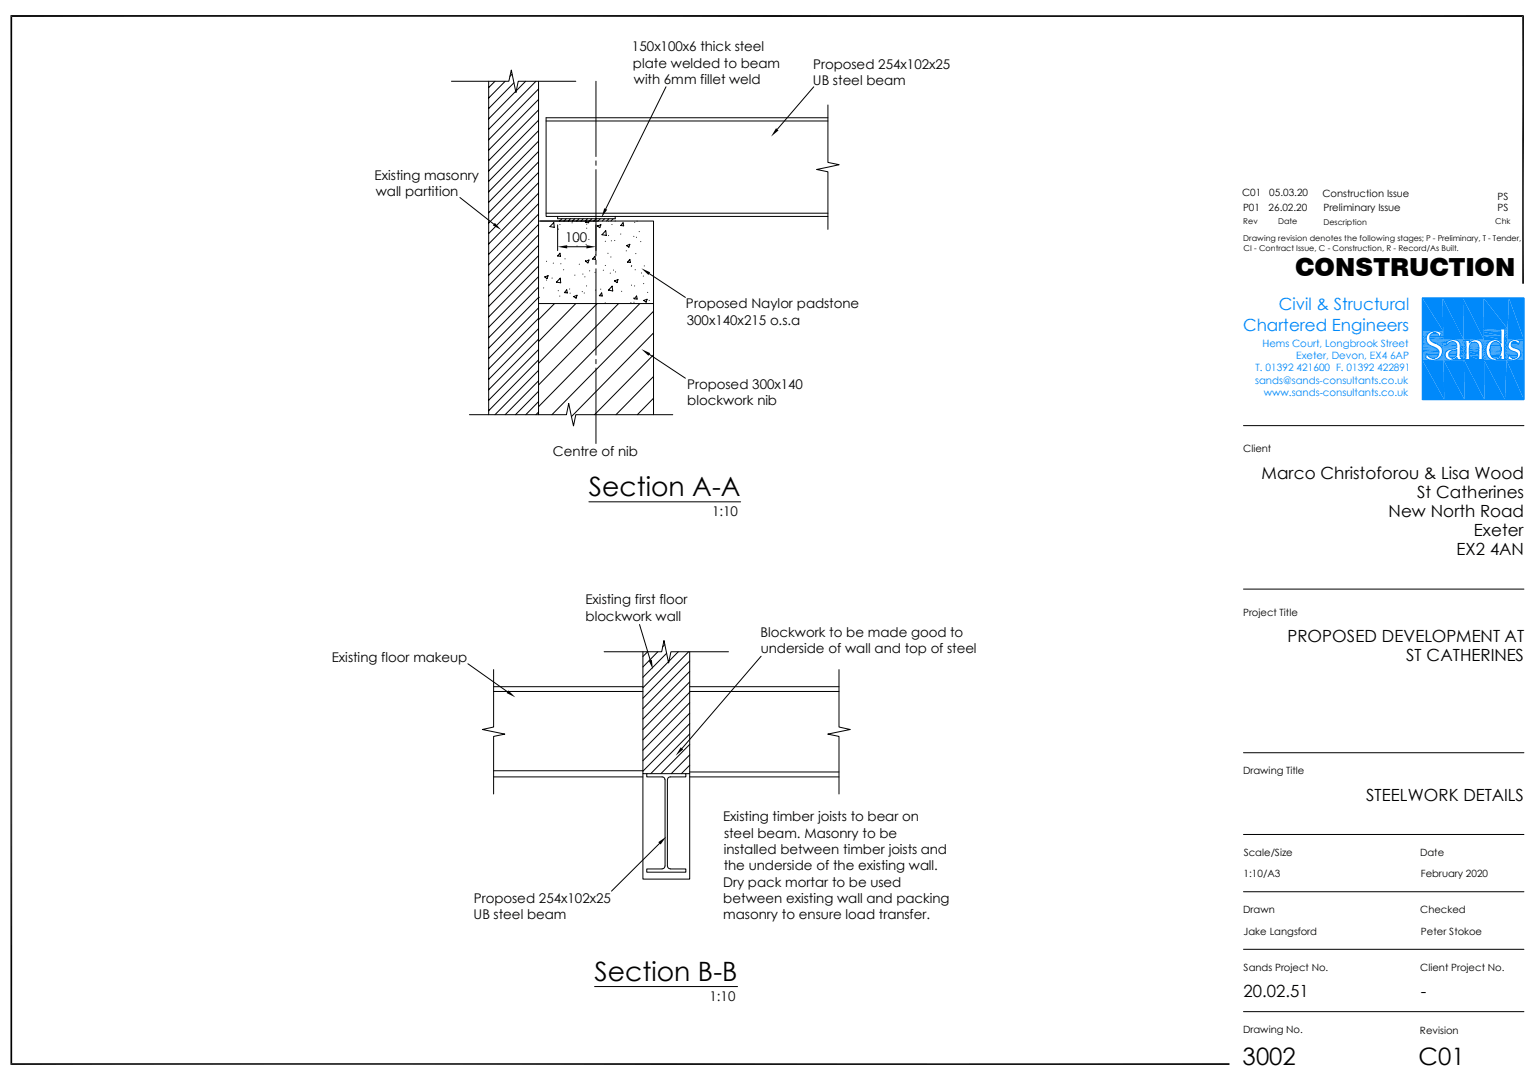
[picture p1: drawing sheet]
<svg xmlns="http://www.w3.org/2000/svg" width="420mm" height="297mm" viewBox="0 0 420 297" stroke-linecap="round" stroke-linejoin="round" font-family="sans-serif">
<g fill="none" stroke="#000" stroke-width=".28">
<path d="M124.2 22.4h15.8l.6-3.1 1.3 6.1 .6-3h15.9M134.4 22.4v91.6M136.1 22.4l-1.7 1.7M138.9 22.4l-4.5 4.6M140.8 20.4l-.5 .6M141.4 22.8l-7 7M141.8 25.1l-7.4 7.6M144.6 22.4l-2.6 2.6M147.4 22.4l-13 13.2M148.1 24.5l-13.7 13.9M148.1 27.3l-13.7 14M148.1 30.2l-13.7 14"/>
<path d="M148.1 33.1l-13.7 13.9M148.1 35.9l-13.7 14M148.1 38.8l-13.7 13.9M148.1 22.4v91.6M150.2 33.3h77.5M163.9 22.4v20.7M183.2 23.9l-16.6 33.6M223.8 23.9l-10 11.7M227.7 32.4h-77.5v27.1h77.5M227.7 28.9v15.8l3.1 .6-6.2 1.3 3.1 .6v15.9M126.5 54.3l9.3 7.3M148.1 41.7l-13.7 13.9"/>
<path d="M148.1 44.5l-13.7 14M148.1 47.4l-13.7 13.9M148.1 50.2l-13.7 14M148.1 53.1l-13.7 14M148.1 56l-13.7 13.9M148.1 58.9l-13.7 13.9M150.2 58.6h77.5M153.4 59.5v.7h15.8v-.7M163.9 44.2v1.3M163.9 46.7v23.7M148.1 61.7l-13.7 14M148.1 64.6l-13.7 13.9"/>
<path d="M148.1 67.5l-13.7 13.9M148.1 70.3l-13.7 14M148.1 73.2l-13.7 14M148.1 76.1l-13.7 13.9M148.1 79l-13.7 13.9M148.1 60.8h31.6v22.7h-31.6M149.5 79.2h.1M149.8 76.2l.9-.4-.2 .8zM150.3 77h.1M150.3 71.8v.1M151.8 76.5h.1M152.2 72.3v.1"/>
<path d="M152.3 61.2l.1 1.3-1.1-.2zM153.4 61.8v7.1M153.5 79.9v.1M153.6 63h.1M154 69.6l.2 .9-.8-.1zM154 61.7v.1M154.1 76.5l.1 1.3-1.2-.2zM154.1 77h.1M154.3 72.5v.1M154.6 60.2l-.7 .6M155 74.2h.1M155.4 71.2h.1"/>
<path d="M155.7 60.2l-.6 .6M155.9 79.7l.1 .9-.8-.1zM156 67.9h5.3M156.7 79.5h.1M156.9 60.2l-.6 .6M157.4 61.3h.1M158.1 60.2l-.7 .6M158.1 75.6v.1M158.7 67.6v.1M158.9 65.9h.1M159.3 60.2l-.7 .6M159.3 72.6v.1"/>
<path d="M160.3 75.4h.1M160.4 60.2l-.6 .6M160.9 76.1v.1M161 71.9l1-.4-.3 .8zM161 71.7h.1M161.2 67.2h.1M161.3 78.6v.1M161.4 61.6v.1M161.4 62.7v.1M161.5 60.8l-.4 .4 .8 .1-.1-.5M161.6 60.2l-.6 .6M162 65.8v.1"/>
<path d="M162.2 74.5h.1M162.8 60.2l-.7 .6M163.6 70.5l.2 .8-.8-.1zM163.7 74.9h.1M163.8 70.1h.1M163.8 79.8h.1M163.9 71.5v1.2M163.9 73.9v23.8M164 60.2l-.7 .6M164.3 62.1l1-.3-.3 .8zM165.1 60.2l-.6 .6h-15.9M165.2 79.5h.1"/>
<path d="M165.9 74.3h.1M166.3 60.2l-.6 .6M166.5 66.3v.1M166.5 73h.1M166.6 63.5l.2 1.2-1.2-.1zM167.2 69.6v.1M167.4 64.8h.1M167.4 60.8h.1M167.5 60.2l-.7 .6M167.7 79.6h.1M167.9 75.1h.1M168 70.7h.1"/>
<path d="M168.1 66.2v.1M168.3 61.7v.1M168.4 78.7l.1 1.3-1.2-.2zM168.7 60.2l-.7 .6M168.7 74.3h.1M169 77.3l1-.4-.3 .8zM169.1 66.1v.1M169.2 77.3h.1M169.2 60.7v.1M169.3 74.8h.1M170.7 64.3v.1M171.4 61.3l.1 .8-.8-.1z"/>
<path d="M172.3 69h.1M172.3 67.5l.7 .5 .2-.8-.9 .4M173.2 71.3l.2 .9-.8-.1zM173.7 73.3h.1M173.7 78.4h.1M173.7 73h.1M174.3 65h.1M174.5 78.6v.1M174.6 61.1v.1M174.7 74.2h.1M174.9 69.7v.1M175 65.2v.1"/>
<path d="M175.2 60.8h.1M175.8 63.7h.1M176.2 66.4v.1M176.4 75.1h.1M177 75.9h.1M177 78h.1M177.2 73.1v.1M178.6 75.3l9.9 6.5M148.1 81.8l-13.7 14M148.1 84.7l-13.7 13.9M148.1 87.5l-13.7 14M148.1 90.4l-13.7 14"/>
<path d="M148.1 93.3l-13.7 13.9M148.1 96.1l-13.7 14M148.1 99l-13.7 13.9M148.3 81.7v.1M152.5 83.5l-4.4 4.4M154 81.4h.1M156.8 80.6h.1M157.8 81.6l.9-.4-.2 .8zM158.4 83.5l-10.3 10.4M160.1 80.2h.1M160.7 80.6h.1M163.9 98.8v1.2"/>
<path d="M164.3 83.5l-16.2 16.4M165.6 81.4l-.8-.1 .7-.7 .2 .8M166.5 83.3h.1M170.1 83.5l-22 22.4M171 80.1h.1M173.5 83.2v.1M174.3 82h.1M174.4 83.1h.1M175.2 82.3l-.8-.1 .7-.8 .2 .9M176 83.5l-27.9 28.3M177 82.6l1-.3-.3 .8zM178.1 80.4h.1"/>
<path d="M178.6 82.6h.1M178.6 97.5l9.9 6.5M179.7 85.6l-27.9 28.4M179.7 91.6l-22.5 23M179.7 97.6l-16.2 16.4M179.7 83.5v30.5M129.1 114h26.7l.6-3 1.3 6.1 .7-3.1h26.6M148.1 101.9l-12 12.1M148.1 104.7l-9.2 9.3M148.1 107.6l-6.3 6.4M148.1 110.4l-3.5 3.6M148.1 113.3l-.7 .7"/>
<path d="M163.9 101.2v20.8M179.7 103.5l-10.3 10.5M179.7 109.5l-4.4 4.5M342 117.1h77.1M162 138h41.7M166.2 179.2h15.8l.6-3.1 1.3 6.2 .6-3.1h15.9M175.9 171.7l3 9.9M176.8 179.2v33.6h1.1M178.1 179.2l-1.3 1.4M180.9 179.2l-4.1 4.2M182.8 177.3l-.6 .6M183.3 179.7l-6.5 6.6"/>
<path d="M186.6 179.2l-2.6 2.7M189.4 179.2l-12.6 12.8M189.7 179.2v33.6h-1.1M342 162h77.1M128.7 182.5l10.9 7.7M135.8 188.8h41M135.8 190.2h41M135.8 184.1v15.8l-3.1 .7 6.2 1.3-3.1 .6v15.9M183.8 182l-7 7.1M189.7 181.8l-12.9 13.1M189.7 184.7l-12.9 13M189.7 187.5l-12.9 13.1"/>
<path d="M189.7 190.4l-12.9 13.1M189.7 193.3l-12.9 13M189.7 196.1l-12.9 13.1M189.7 199l-12.9 13.1M189.7 188.8h41.1M189.7 190.2h41.1M209.3 180.5l-21.7 25.3M230.8 184.1v15.8l3 .7-6.1 1.3 3.1 .6v15.9M135.8 213.7h41M135.8 212h41M176.8 212.8v29h12.9v-29M177.9 212.8h10.7v.9h-4.2a.73 .73 0 0 0-.8 .7v23.8a.73 .73 0 0 0 .8 .7l4.2 .1v.9h-10.7v-.9h4.2a.79 .79 0 0 0 .8-.8v-23.8a.79 .79 0 0 0-.8-.7h-4.2z"/>
<path d="M189.7 201.8l-10.7 11M189.7 204.7l-7.9 8.1M189.7 207.6l-5.1 5.2M189.7 210.4l-2.3 2.4M189.7 213.7h41.1M189.7 212.3h41.1M342 207h77.1M181.4 231.9l-13.2 13.2M342 229.5h77.1M342 245.2h77.1M163.5 271.3h39.4M342 278.2h77.1"/>
<path d="M342 261.1h77.1"/>
</g>
<g fill="#000">
<path d="M2.9 4.1h416.2l-415.8 .6zM3.3 4.7l415.8-.6-.4 .6zM418.7 4.7l.4 73.3h-.4zM419.1 4.1v73.9l-.4-73.3zM213.4 35.3l.7 .6-2 1.6zM166.2 57.3l.8 .4-1.6 2.1zM136.1 61.3l1.8 1.9-2.3-1.2zM153.4 67.9l2.6-.5v.9zM161.3 67.4l2.6 .5-2.6 .4zM176.4 73.8l2.4 1.1-.4 .7zM176.4 96l2.4 1.1-.4 .7zM139.8 189.9l1.9 1.9-2.4-1.2z"/>
<path d="M178.4 181.7l.9-.3 .3 2.7zM187.2 205.5l.7 .6-2.1 1.7zM181.1 231.6l2.2-1.5-1.6 2.1zM2.9 4.1l.4 288.3-.4 .5zM2.9 4.1l.4 .6v287.7zM2.9 292.9l335.3-.5v.5zM2.9 292.9l.4-.5h334.9z"/>
</g>
<path d="M391.2 82h27.9v27.9h-27.9z" fill="none" stroke="#0089fa" stroke-width=".28"/>
<g fill="#0089fa">
<path d="M391.2 82l5.7 9h-5.7z"/>
<path d="M391.2 82h5.6l.1 9z"/>
</g>
<path d="M397 91l-5.8 .1" fill="none" stroke="#0089fa" stroke-width=".28"/>
<path d="M395.2 91.1h1.8z" fill="#0089fa"/>
<path d="M391.2 91.1h2.9" fill="none" stroke="#0089fa" stroke-width=".28"/>
<path d="M395.6 91.1l1.4 .1z" fill="#0089fa"/>
<path d="M391.2 91.3h2.5" fill="none" stroke="#0089fa" stroke-width=".28"/>
<g fill="#0089fa">
<path d="M395.9 91.2l1.1 .2z"/>
<path d="M394.3 91.6h.6z"/>
<path d="M396.2 91.4l.8 .2z"/>
<path d="M396.2 91.4h.8v.2z"/>
<path d="M391.2 91.4l1.7 .2h-1.7z"/>
</g>
<path d="M391.2 91.5h2.1" fill="none" stroke="#0089fa" stroke-width=".28"/>
<g fill="#0089fa">
<path d="M394.1 91.6h1z"/>
<path d="M394.3 91.6h.8z"/>
<path d="M394 91.6h1.1z"/>
<path d="M393.8 91.7h1.5z"/>
<path d="M394 91.6l1.3 .1z"/>
<path d="M393.7 91.9h1.8z"/>
<path d="M393.8 91.7l1.7 .2z"/>
<path d="M391.2 91.6l1.4 .3h-1.4z"/>
<path d="M391.2 91.6h1.7l-.3 .3z"/>
<path d="M396.5 91.6l.5 .4h-.8z"/>
<path d="M396.5 91.6h.5v.4z"/>
</g>
<path d="M393.4 92.1h2.3M393.4 92h2.2" fill="none" stroke="#0089fa" stroke-width=".28"/>
<g fill="#0089fa">
<path d="M396.2 92l.8 .2h-.8z"/>
<path d="M396.2 92h.8v.2z"/>
<path d="M391.2 91.9l1.2 .4h-1.2z"/>
<path d="M391.2 91.9h1.4l-.2 .4z"/>
</g>
<path d="M393.3 92.3h2.5" fill="none" stroke="#0089fa" stroke-width=".28"/>
<g fill="#0089fa">
<path d="M396.2 92.2l.8 .4h-.9z"/>
<path d="M396.2 92.2h.8v.4z"/>
</g>
<path d="M393.3 92.5h2.6M393.3 92.6h3.7" fill="none" stroke="#0089fa" stroke-width=".28"/>
<g fill="#0089fa">
<path d="M391.2 92.3l1.1 .4h-1.1z"/>
<path d="M391.2 92.3h1.2l-.1 .4z"/>
</g>
<path d="M393.2 92.7h3.8" fill="none" stroke="#0089fa" stroke-width=".28"/>
<g fill="#0089fa">
<path d="M391.2 92.7l1.1 .5h-1.1z"/>
<path d="M391.2 92.7h1.1v.5z"/>
<path d="M393.2 92.8l3.8 .5h-3.7z"/>
<path d="M393.2 92.8h3.8v.5z"/>
<path d="M391.2 93.2l1.1 .3h-1.1z"/>
<path d="M391.2 93.2h1.1v.3z"/>
</g>
<path d="M393.3 93.5h3.7" fill="none" stroke="#0089fa" stroke-width=".34"/>
<g fill="#0089fa">
<path d="M391.2 93.5l1.1 .3h-1.1z"/>
<path d="M391.2 93.5h1.1v.3z"/>
</g>
<path d="M393.5 93.7h3.5" fill="none" stroke="#0089fa" stroke-width=".28"/>
<g fill="#0089fa">
<path d="M391.2 93.8l1.2 .2h-1.2z"/>
<path d="M391.2 93.8h1.1l.1 .2z"/>
</g>
<path d="M393.7 93.9h3.3" fill="none" stroke="#0089fa" stroke-width=".28"/>
<g fill="#0089fa">
<path d="M391.2 94l1.4 .2h-1.4z"/>
<path d="M391.2 94h1.2l.2 .2z"/>
</g>
<path d="M394 94.2h3" fill="none" stroke="#0089fa" stroke-width=".3"/>
<path d="M394.5 94.4h2.5" fill="none" stroke="#0089fa" stroke-width=".28"/>
<g fill="#0089fa">
<path d="M391.2 94.2l1.7 .4h-1.7z"/>
<path d="M391.2 94.2h1.4l.3 .4z"/>
<path d="M391.2 94.6l2 .3h-2z"/>
<path d="M391.2 94.6h1.7l.3 .3z"/>
<path d="M395.2 94.6l1.8 .3h-1.2z"/>
<path d="M395.2 94.6h1.8v.3z"/>
</g>
<path d="M391.2 95h2.4" fill="none" stroke="#0089fa" stroke-width=".28"/>
<g fill="#0089fa">
<path d="M395.8 94.9l1.2 .3h-.8z"/>
<path d="M395.8 94.9h1.2v.3z"/>
</g>
<path d="M391.2 95.2h2.8" fill="none" stroke="#0089fa" stroke-width=".28"/>
<g fill="#0089fa">
<path d="M396.2 95.2l.8 .3h-.5z"/>
<path d="M396.2 95.2h.8v.3z"/>
</g>
<path d="M391.2 95.5h3.7" fill="none" stroke="#0089fa" stroke-width=".38"/>
<g fill="#0089fa">
<path d="M396.5 95.5l.5 .2h-.4z"/>
<path d="M396.5 95.5h.5v.2z"/>
</g>
<path d="M391.2 95.8h4" fill="none" stroke="#0089fa" stroke-width=".28"/>
<g fill="#0089fa">
<path d="M396.6 95.7l.4 .3h-.3z"/>
<path d="M396.6 95.7h.4v.3z"/>
</g>
<path d="M391.2 96h4.3" fill="none" stroke="#0089fa" stroke-width=".3"/>
<g fill="#0089fa">
<path d="M396.7 96l.3 .2h-.3z"/>
<path d="M396.7 96h.3v.2z"/>
</g>
<path d="M391.2 96.4h4.5" fill="none" stroke="#0089fa" stroke-width=".34"/>
<g fill="#0089fa">
<path d="M396.7 96.2l.3 .3h-.3z"/>
<path d="M396.7 96.2h.3v.3z"/>
</g>
<path d="M391.2 96.7h4.6" fill="none" stroke="#0089fa" stroke-width=".42"/>
<g fill="#0089fa">
<path d="M396.7 96.5l.3 .5h-.3z"/>
<path d="M396.7 96.5h.3v.5z"/>
</g>
<path d="M391.2 97.1h4.6" fill="none" stroke="#0089fa" stroke-width=".3"/>
<path d="M391.2 97.3h4.5M392.5 97.4h3.2" fill="none" stroke="#0089fa" stroke-width=".28"/>
<g fill="#0089fa">
<path d="M391.2 97.4h1.1z"/>
<path d="M396.7 97l.3 .5h-.5z"/>
<path d="M396.7 97h.3v.5z"/>
</g>
<path d="M392.5 97.5h3.2" fill="none" stroke="#0089fa" stroke-width=".28"/>
<g fill="#0089fa">
<path d="M391.2 97.4l1.1 .3h-1.1z"/>
<path d="M391.2 97.4h1.1v.3z"/>
</g>
<path d="M392.6 97.7h3M392.8 97.8h2.8" fill="none" stroke="#0089fa" stroke-width=".28"/>
<g fill="#0089fa">
<path d="M391.2 97.7l1 .2h-1z"/>
<path d="M391.2 97.7h1.1l-.1 .2z"/>
<path d="M396.5 97.5l.5 .5h-.7z"/>
<path d="M396.5 97.5h.5v.5z"/>
</g>
<path d="M392.8 97.9h2.7" fill="none" stroke="#0089fa" stroke-width=".28"/>
<g fill="#0089fa">
<path d="M391.2 97.9l1 .2h-1z"/>
<path d="M391.2 97.9h1v.2z"/>
</g>
<path d="M393 98.1h2.4M393.1 98.2h2.2" fill="none" stroke="#0089fa" stroke-width=".28"/>
<g fill="#0089fa">
<path d="M393.3 98.3h1.8z"/>
<path d="M396.3 98l.7 .3h-1z"/>
<path d="M396.3 98h.7v.3z"/>
<path d="M393.3 98.3l1.6 .1z"/>
<path d="M391.2 98.1l.9 .3h-.9z"/>
<path d="M391.2 98.1h1l-.1 .3z"/>
<path d="M393.6 98.4h1.2z"/>
<path d="M393.6 98.4h1.3z"/>
<path d="M393.6 98.4l1 .1z"/>
<path d="M393.9 98.5h.6z"/>
<path d="M393.9 98.5h.7z"/>
<path d="M395.6 98.6l.4-.3 1 .3z"/>
<path d="M396 98.3h1v.3z"/>
<path d="M391.2 98.4l1.2 .2h-1.2z"/>
<path d="M391.2 98.4h.9l.3 .2z"/>
<path d="M391.2 98.6l1.6 .2h-1.6z"/>
<path d="M391.2 98.6h1.2l.4 .2z"/>
<path d="M395.1 98.8l.5-.2 1.4 .2z"/>
<path d="M395.6 98.6h1.4v.2z"/>
</g>
<path d="M391.2 98.9h2.1M394.6 98.9h2.4" fill="none" stroke="#0089fa" stroke-width=".28"/>
<path d="M395.1 98.8h1.9v.2z" fill="#0089fa"/>
<path d="M391.2 99h5.8" fill="none" stroke="#0089fa" stroke-width=".28"/>
<g fill="#0089fa">
<path d="M391.2 99.1l6 10.8h-6z"/>
<path d="M391.2 99.1h5.8l.2 10.8z"/>
</g>
<path d="M395.9 92.6a1.36 1.36 0 0 0-2.3-.7 1.36 1.36 0 0 0 .6 2.3 2.69 2.69 0 0 1 2.5 2.3 2.76 2.76 0 0 1-1.7 2.4 2.76 2.76 0 0 1-2.9-.5l.2-1M396.1 92.6l.4-1a2.67 2.67 0 0 0-4.2 1.1 2.42 2.42 0 0 0 2.2 2.8 1.58 1.58 0 0 1 .9 2.5 1.58 1.58 0 0 1-2.6-.2l-.3-.4" fill="none" stroke="#0089fa" stroke-width=".28"/>
<g fill="#0089fa">
<path d="M396.8 82l5.7 11.4h-5.5z"/>
<path d="M396.8 82h5.6l.1 11.4z"/>
</g>
<path d="M397 93.4h5.5M400.2 93.5h2.3" fill="none" stroke="#0089fa" stroke-width=".28"/>
<path d="M397 93.4l1.9 .2z" fill="#0089fa"/>
<path d="M397 93.5h2.3M400.5 93.6h2.1" fill="none" stroke="#0089fa" stroke-width=".28"/>
<g fill="#0089fa">
<path d="M397 93.6l1.4 .1h-1.4z"/>
<path d="M397 93.6h1.9l-.5 .1z"/>
<path d="M400.9 93.7l1.7 .2h-1.5z"/>
<path d="M400.9 93.7h1.7v.2z"/>
<path d="M399.3 94h.5z"/>
<path d="M399.1 94h.8z"/>
<path d="M399.3 94h.6z"/>
<path d="M397 93.7l1 .4h-1z"/>
<path d="M397 93.7h1.4l-.4 .4z"/>
<path d="M397 94.1h.9z"/>
<path d="M397 94.1h1z"/>
<path d="M398.9 94.1h1.1z"/>
<path d="M399.1 94l.9 .1z"/>
<path d="M401.1 93.9l1.5 .2h-1.3z"/>
<path d="M401.1 93.9h1.5v.2z"/>
<path d="M398.7 94.1h1.5z"/>
<path d="M398.9 94.1h1.3z"/>
<path d="M397 94.1l.9 .1z"/>
<path d="M398.7 94.2h1.6z"/>
<path d="M398.7 94.1l1.6 .1z"/>
</g>
<path d="M398.4 94.3h2" fill="none" stroke="#0089fa" stroke-width=".28"/>
<g fill="#0089fa">
<path d="M398.7 94.2h1.6l.1 .2z"/>
<path d="M397 94.2l.9 .2h-.9z"/>
<path d="M397 94.2h.9v.2z"/>
</g>
<path d="M398.4 94.4h2" fill="none" stroke="#0089fa" stroke-width=".28"/>
<g fill="#0089fa">
<path d="M401.3 94.1l1.3 .3h-1.1z"/>
<path d="M401.3 94.1h1.3v.3z"/>
</g>
<path d="M398.3 94.5h2.3" fill="none" stroke="#0089fa" stroke-width=".28"/>
<g fill="#0089fa">
<path d="M397 94.4l.9 .2h-.9z"/>
<path d="M397 94.4h.9v.2z"/>
<path d="M397 94.6l.9 .1z"/>
</g>
<path d="M398.1 94.6h2.5M398.1 94.7h2.5" fill="none" stroke="#0089fa" stroke-width=".28"/>
<g fill="#0089fa">
<path d="M397 94.7h.9z"/>
<path d="M401.5 94.4l1.1 .3h-1z"/>
<path d="M401.5 94.4h1.1v.3z"/>
</g>
<path d="M397 94.8h3.6" fill="none" stroke="#0089fa" stroke-width=".28"/>
<g fill="#0089fa">
<path d="M401.6 94.7l1 .4h-1z"/>
<path d="M401.6 94.7h1v.4z"/>
<path d="M397 94.8l3.7 .5h-3.7z"/>
<path d="M397 94.8h3.6l.1 .5z"/>
</g>
<path d="M397 95.5h3.7M397 95.6h3.6M397 95.7h3.6M397 95.8h3.5M397 95.8h3.3M397 95.9h3M397 96h2.6" fill="none" stroke="#0089fa" stroke-width=".28"/>
<path d="M397 96.1h1.7z" fill="#0089fa"/>
<path d="M397 96.1h2.1" fill="none" stroke="#0089fa" stroke-width=".28"/>
<g fill="#0089fa">
<path d="M400.4 96.2l.3-.1z"/>
<path d="M397 96.1l1.4 .1z"/>
<path d="M397 96.1h1.7z"/>
<path d="M400 96.3h.7z"/>
<path d="M400.4 96.2l.3 .1z"/>
<path d="M401.6 95.1l1 1.3h-1z"/>
<path d="M401.6 95.1h1v1.3z"/>
<path d="M397 96.2l1.1 .2h-1.1z"/>
<path d="M397 96.2h1.4l-.3 .2z"/>
<path d="M399.3 96.4l.7-.1 .7 .1z"/>
<path d="M400 96.3h.7v.1z"/>
<path d="M399.3 96.4l1.4 .1z"/>
<path d="M397 96.4l.9 .2h-.9z"/>
<path d="M397 96.4h1.1l-.2 .2z"/>
<path d="M399 96.6h1.7z"/>
<path d="M399.2 96.5l1.5 .1z"/>
<path d="M397 96.6l.7 .2h-.7z"/>
<path d="M397 96.6h.9l-.2 .2z"/>
<path d="M398.7 96.8l.3-.2 1.7 .2z"/>
<path d="M399 96.6h1.7v.2z"/>
</g>
<path d="M398.6 96.9h2.1" fill="none" stroke="#0089fa" stroke-width=".28"/>
<g fill="#0089fa">
<path d="M398.7 96.8h2v.2z"/>
<path d="M397 96.8l.6 .2h-.6z"/>
<path d="M397 96.8h.7l-.1 .2z"/>
</g>
<path d="M398.5 97.2h2.2M398.5 97h2.2" fill="none" stroke="#0089fa" stroke-width=".28"/>
<g fill="#0089fa">
<path d="M397 97l.5 .3h-.5z"/>
<path d="M397 97h.6l-.1 .3z"/>
</g>
<path d="M398.5 97.4h2.1M398.5 97.5h2.1" fill="none" stroke="#0089fa" stroke-width=".28"/>
<g fill="#0089fa">
<path d="M397 97.3l.5 .3h-.5z"/>
<path d="M397 97.3h.5v.3z"/>
</g>
<path d="M398.5 97.5h2.1" fill="none" stroke="#0089fa" stroke-width=".28"/>
<g fill="#0089fa">
<path d="M401.6 96.4l1 1.3h-1z"/>
<path d="M401.6 96.4h1v1.3z"/>
</g>
<path d="M398.5 97.7h2.1M398.5 97.8h2.1" fill="none" stroke="#0089fa" stroke-width=".28"/>
<g fill="#0089fa">
<path d="M397 97.6l.5 .4h-.5z"/>
<path d="M397 97.6h.5v.4z"/>
<path d="M401.6 97.7l1 .3h-1z"/>
<path d="M401.6 97.7h1v.3z"/>
<path d="M398.5 97.9l1.9 .1z"/>
<path d="M398.5 97.9h2z"/>
<path d="M398.6 98l1.7 .1z"/>
<path d="M398.6 98h1.8z"/>
<path d="M397 98l.6 .2h-.6z"/>
<path d="M397 98h.5l.1 .2z"/>
<path d="M398.6 98.1l1.6 .1z"/>
<path d="M398.6 98.1h1.7z"/>
<path d="M401.6 98l1 .2h-.9z"/>
<path d="M401.6 98h1v.2z"/>
<path d="M398.7 98.2l1.4 .1z"/>
<path d="M398.7 98.2h1.5z"/>
<path d="M400.6 98.4h.1z"/>
<path d="M401.7 98.2l.9 .2h-.9z"/>
<path d="M401.7 98.2h.9v.2z"/>
<path d="M398.8 98.3l1 .1z"/>
<path d="M398.8 98.3h1.3l-.3 .1z"/>
<path d="M401.7 98.4h.9z"/>
<path d="M399 98.4h.8z"/>
<path d="M401.8 98.4h.4z"/>
<path d="M401.8 98.4l.3 .1z"/>
<path d="M397 98.2l.8 .3h-.8z"/>
<path d="M397 98.2h.6l.2 .3z"/>
<path d="M401.8 98.5h.3z"/>
<path d="M402.3 98.4l.3 .1z"/>
<path d="M399.1 98.4l.3 .1z"/>
<path d="M399.1 98.4h.7z"/>
<path d="M400.4 98.5h.4z"/>
<path d="M400.6 98.4l.2 .1z"/>
<path d="M400.4 98.5l.5 .1z"/>
<path d="M397 98.5l.9 .2h-.9z"/>
<path d="M397 98.5h.8l.1 .2z"/>
<path d="M400.2 98.7h.7z"/>
<path d="M400.3 98.6l.6 .1z"/>
<path d="M402.3 98.5l.3 .2h-.3z"/>
<path d="M402.3 98.5h.3v.2z"/>
<path d="M402.3 98.7l.3 .1z"/>
<path d="M402.2 98.8h.4z"/>
<path d="M402.3 98.8h.3z"/>
<path d="M397 98.7l1.2 .1z"/>
<path d="M400 98.8h1.1z"/>
<path d="M400.2 98.7l.9 .1z"/>
<path d="M399.9 98.8h1.3z"/>
<path d="M400 98.8h1.2z"/>
<path d="M401.9 98.8h.7z"/>
<path d="M399.8 98.8h1.4z"/>
<path d="M401.5 98.9h1.1z"/>
<path d="M401.9 98.8l.7 .1z"/>
<path d="M399.7 98.9h1.8z"/>
<path d="M399.8 98.8l1.7 .1z"/>
<path d="M397 98.8l1.4 .1z"/>
</g>
<path d="M399.2 99h3.4M399.5 99h3.1" fill="none" stroke="#0089fa" stroke-width=".28"/>
<path d="M397 98.9l1.7 .1z" fill="#0089fa"/>
<path d="M399 99h3.6" fill="none" stroke="#0089fa" stroke-width=".28"/>
<g fill="#0089fa">
<path d="M397 99l2 .1z"/>
<path d="M397 99.1l5.8 10.8h-5.6z"/>
<path d="M397 99.1h5.6l.2 10.8z"/>
</g>
<path d="M398 94.1a2.09 2.09 0 0 1 2.1-.7 2.09 2.09 0 0 1 1.5 1.7v2.6a.5 .5 0 0 0 0 .6 .5 .5 0 0 0 .6 .1M398.1 94.7a1.32 1.32 0 0 1 1.7-.7 1.32 1.32 0 0 1 .8 1.7l-.8 .2a1.89 1.89 0 0 0-2.2 2.3 1.88 1.88 0 0 0 3.1 .1 1.02 1.02 0 0 0 1.5 .5M400.7 96.1a2.19 2.19 0 0 0-2.2 1.2 1.05 1.05 0 0 0 .6 1.2 1.05 1.05 0 0 0 1.3-.5l.2-.3" fill="none" stroke="#0089fa" stroke-width=".28"/>
<g fill="#0089fa">
<path d="M402.4 82l5.7 11.4h-5.6z"/>
<path d="M402.4 82h5.7v11.4z"/>
</g>
<path d="M402.5 93.4h3.4M405.9 93.4h2.2" fill="none" stroke="#0089fa" stroke-width=".28"/>
<path d="M406.2 93.4l1.9 .1z" fill="#0089fa"/>
<path d="M402.5 93.5h2.8" fill="none" stroke="#0089fa" stroke-width=".28"/>
<g fill="#0089fa">
<path d="M402.5 93.5h1.7z"/>
<path d="M403.1 93.5h1z"/>
<path d="M403.1 93.5h1.1z"/>
<path d="M402.5 93.5h.6z"/>
<path d="M403.2 93.5h.9z"/>
<path d="M403.2 93.5l.7 .1z"/>
<path d="M403.4 93.6h.5z"/>
<path d="M404.2 93.5l.9 .1z"/>
<path d="M404.2 93.5h1z"/>
<path d="M403.4 93.6h.2z"/>
<path d="M402.5 93.5l.6 .1z"/>
<path d="M406.5 93.5l1.6 .1z"/>
<path d="M404.2 93.6l.6 .1z"/>
<path d="M404.2 93.6h.9z"/>
<path d="M406.8 93.6l1.3 .2z"/>
<path d="M406.8 93.6h1.3v.2z"/>
<path d="M404.2 93.7l.3 .2h-.3z"/>
<path d="M404.2 93.7h.6l-.3 .2z"/>
<path d="M407.1 93.8l1 .3h-.8z"/>
<path d="M407.1 93.8h1v.3z"/>
<path d="M405.3 94.1h.5z"/>
<path d="M405.2 94.1h.6z"/>
<path d="M405 94.2h1.1z"/>
<path d="M405.2 94.1l.9 .1z"/>
<path d="M404.9 94.2h1.2z"/>
<path d="M404.7 94.3h1.6z"/>
<path d="M404.9 94.2l1.4 .1z"/>
<path d="M404.2 93.9l-.1 .4z"/>
<path d="M404.2 93.9h.3l-.3 .4z"/>
<path d="M407.3 94.1l.8 .3h-.6z"/>
<path d="M407.3 94.1h.8v.3z"/>
<path d="M404.7 94.3l1.7 .2h-1.9z"/>
<path d="M404.7 94.3h1.6l.1 .2z"/>
<path d="M404.5 94.5h1.9z"/>
<path d="M402.5 93.6l.7 1h-.6z"/>
<path d="M402.5 93.6h.6l.1 1z"/>
</g>
<path d="M404.3 94.8h2.3M404.4 94.6h2.2" fill="none" stroke="#0089fa" stroke-width=".28"/>
<g fill="#0089fa">
<path d="M407.5 94.4l.6 .5h-.4z"/>
<path d="M407.5 94.4h.6v.5z"/>
</g>
<path d="M404.2 95.2h2.5M404.2 95h2.5M404.2 94.9h2.5" fill="none" stroke="#0089fa" stroke-width=".28"/>
<g fill="#0089fa">
<path d="M407.7 94.9l.4 .5h-.4z"/>
<path d="M407.7 94.9h.4v.5z"/>
</g>
<path d="M404.2 95.4h2.5" fill="none" stroke="#0089fa" stroke-width=".28"/>
<g fill="#0089fa">
<path d="M402.6 94.6l.6 1h-.6z"/>
<path d="M402.6 94.6h.6v1z"/>
</g>
<path d="M404.1 95.6h2.6M404.1 95.8h2.6" fill="none" stroke="#0089fa" stroke-width=".28"/>
<g fill="#0089fa">
<path d="M407.7 95.4l.4 1h-.4z"/>
<path d="M407.7 95.4h.4v1z"/>
<path d="M404.1 95.8l2.6 .6h-2.6z"/>
<path d="M404.1 95.8h2.6v.6z"/>
</g>
<path d="M404.1 96.6h2.6" fill="none" stroke="#0089fa" stroke-width=".42"/>
<g fill="#0089fa">
<path d="M402.6 95.6l.6 1.2h-.6z"/>
<path d="M402.6 95.6h.6v1.2z"/>
<path d="M407.7 96.4l.4 .8h-.4z"/>
<path d="M407.7 96.4h.4v.8z"/>
<path d="M407.7 97.2l.5 .2h-.5z"/>
<path d="M407.7 97.2h.4l.1 .2z"/>
<path d="M407.7 97.4l.5 .1h-.5z"/>
<path d="M407.7 97.4h.5v.1z"/>
<path d="M404.1 96.8l2.6 .9h-2.5z"/>
<path d="M404.1 96.8h2.6v.9z"/>
<path d="M407.7 97.5l.5 .3h-.5z"/>
<path d="M407.7 97.5h.5v.3z"/>
</g>
<path d="M404.2 97.7h2.5" fill="none" stroke="#0089fa" stroke-width=".28"/>
<g fill="#0089fa">
<path d="M402.6 96.8l.6 1.1h-.6z"/>
<path d="M402.6 96.8h.6v1.1z"/>
<path d="M404.2 97.8l2.5 1.1h-2.5z"/>
<path d="M404.2 97.8h2.5v1.1z"/>
<path d="M402.6 97.9l.5 1h-.5z"/>
<path d="M402.6 97.9h.6l-.1 1z"/>
<path d="M407.7 97.8l.5 1.1h-.5z"/>
<path d="M407.7 97.8h.5v1.1z"/>
</g>
<path d="M404.2 98.9h2.5" fill="none" stroke="#0089fa" stroke-width=".28"/>
<g fill="#0089fa">
<path d="M407 98.9h.4z"/>
<path d="M403.2 98.9h1z"/>
<path d="M403.6 98.9h.6z"/>
<path d="M406.7 98.9h.9z"/>
<path d="M407 98.9h.6z"/>
<path d="M407.7 98.9h.5z"/>
<path d="M406.7 98.9h1z"/>
</g>
<path d="M404.2 98.9h2.5" fill="none" stroke="#0089fa" stroke-width=".28"/>
<path d="M406.7 98.9h1.5z" fill="#0089fa"/>
<path d="M404.2 98.9h2.5" fill="none" stroke="#0089fa" stroke-width=".28"/>
<g fill="#0089fa">
<path d="M403.1 98.9h1.1z"/>
<path d="M403.2 98.9h1z"/>
</g>
<path d="M404.2 98.9h4" fill="none" stroke="#0089fa" stroke-width=".28"/>
<g fill="#0089fa">
<path d="M403.1 98.9h1.1z"/>
<path d="M402.6 98.9h.5z"/>
</g>
<path d="M403.1 98.9h5.1" fill="none" stroke="#0089fa" stroke-width=".28"/>
<g fill="#0089fa">
<path d="M402.6 98.9h.5z"/>
<path d="M402.6 98.9l5.7 11h-5.5z"/>
<path d="M402.6 98.9h5.6l.1 11z"/>
</g>
<path d="M403.1 93.6l.1 2M403.2 98.9h1M403.2 93.5h.9M403.2 96.8l-.1 2.1M404.1 96.8l.1 2.1M404.2 93.6l-.1 .7a1.94 1.94 0 0 1 2.2-.8 1.94 1.94 0 0 1 1.4 1.9v3.5M406.7 95.7a1.36 1.36 0 0 0-1.4-1.6 1.36 1.36 0 0 0-1.2 1.7M406.7 98.9h.9M406.7 96.4v2.5" fill="none" stroke="#0089fa" stroke-width=".28"/>
<g fill="#0089fa">
<path d="M408.1 82l6.6 8.4h-6.6z"/>
<path d="M408.1 82h6.9l-.3 8.4z"/>
</g>
<path d="M408.1 90.4h5.8" fill="none" stroke="#0089fa" stroke-width=".28"/>
<path d="M412.8 90.4h1.1z" fill="#0089fa"/>
<path d="M408.1 90.4h4.7" fill="none" stroke="#0089fa" stroke-width=".28"/>
<g fill="#0089fa">
<path d="M412.8 90.4h1.1z"/>
<path d="M413.1 90.5h.5z"/>
<path d="M412.8 90.4l.8 .1z"/>
</g>
<path d="M408.1 90.4h4.7" fill="none" stroke="#0089fa" stroke-width=".28"/>
<path d="M413.9 90.4l.8 .1z" fill="#0089fa"/>
<path d="M408.1 90.7h4.7" fill="none" stroke="#0089fa" stroke-width=".38"/>
<g fill="#0089fa">
<path d="M413.9 90.5l.8 .4h-.8z"/>
<path d="M413.9 90.5h.8v.4z"/>
<path d="M408.1 90.8l4.7 .5h-4.7z"/>
<path d="M408.1 90.8h4.7v.5z"/>
<path d="M413.9 90.9l.7 .6h-.7z"/>
<path d="M413.9 90.9h.8l-.1 .6z"/>
<path d="M413.9 91.5l.7 .7h-.8z"/>
<path d="M413.9 91.5h.7v.7z"/>
<path d="M408.1 91.3l4.7 1h-4.7z"/>
<path d="M408.1 91.3h4.7v1z"/>
<path d="M413.8 92.2l.8 .8h-.8z"/>
<path d="M413.8 92.2h.8v.8z"/>
<path d="M408.1 92.3l4.7 1.1h-4.7z"/>
<path d="M408.1 92.3h4.7v1.1z"/>
</g>
<path d="M408.1 93.4h3" fill="none" stroke="#0089fa" stroke-width=".28"/>
<g fill="#0089fa">
<path d="M411.1 93.4h1.7z"/>
<path d="M411.2 93.4h1.6z"/>
</g>
<path d="M408.1 93.4h3" fill="none" stroke="#0089fa" stroke-width=".28"/>
<path d="M411.4 93.4l1.4 .1z" fill="#0089fa"/>
<path d="M408.1 93.5h2.6" fill="none" stroke="#0089fa" stroke-width=".28"/>
<g fill="#0089fa">
<path d="M411.6 93.5l1.2 .1z"/>
<path d="M411.6 93.5h1.2v.1z"/>
<path d="M408.1 93.6l1.8 .2h-1.8z"/>
</g>
<path d="M408.1 93.7h2.2" fill="none" stroke="#0089fa" stroke-width=".28"/>
<g fill="#0089fa">
<path d="M412.2 93.6l.6 .3z"/>
<path d="M412.2 93.6h.6v.3z"/>
<path d="M411 94h.3z"/>
<path d="M411.3 94h.4z"/>
<path d="M410.7 94.1l.3-.1z"/>
<path d="M411.7 94l.3 .1z"/>
<path d="M408.1 93.8l1.4 .3h-1.4z"/>
<path d="M408.1 93.8h1.8l-.4 .3z"/>
<path d="M410.5 94.3l.1-.2z"/>
<path d="M412.1 94.1l.2 .2z"/>
<path d="M412.5 93.9l.3 .5z"/>
<path d="M412.5 93.9h.3v.5z"/>
<path d="M410.3 94.4v.1z"/>
<path d="M412.4 94.4l.1 .1z"/>
<path d="M410.3 94.5l-.1 .2z"/>
<path d="M412.5 94.5l.1 .2z"/>
<path d="M408.1 94.1l1.1 .4h-1.1z"/>
<path d="M408.1 94.1h1.4l-.3 .4z"/>
<path d="M413.8 93l.7 1.7h-.7z"/>
<path d="M413.8 93h.8l-.1 1.7z"/>
<path d="M410.1 94.7l-.1 .3z"/>
<path d="M412.6 94.7l.1 .3z"/>
<path d="M410 95l-.1 .3z"/>
<path d="M412.7 95l.1 .3z"/>
<path d="M408.1 94.5l.8 .5h-.8z"/>
<path d="M408.1 94.5h1.1l-.3 .5z"/>
<path d="M413.8 94.7l.7 .8h-.7z"/>
<path d="M413.8 94.7h.7v.8z"/>
<path d="M408.1 95l.7 .6h-.7z"/>
<path d="M408.1 95h.8l-.1 .6z"/>
<path d="M409.9 95.6l-.1 .2z"/>
<path d="M412.9 95.6v.2z"/>
<path d="M409.8 96v.1z"/>
<path d="M412.9 96v.1z"/>
<path d="M413.8 95.5l.6 .7h-.6z"/>
<path d="M413.8 95.5h.7l-.1 .7z"/>
<path d="M408.1 95.6l.6 .7h-.6z"/>
<path d="M408.1 95.6h.7l-.1 .7z"/>
<path d="M409.8 96.3v.3z"/>
<path d="M412.9 96.3v.3z"/>
<path d="M409.8 96.6v.3z"/>
<path d="M412.9 96.6l-.1 .3z"/>
<path d="M408.1 96.3l.7 .6h-.7z"/>
<path d="M408.1 96.3h.6l.1 .6z"/>
<path d="M409.8 96.9l.1 .3z"/>
<path d="M412.8 96.9l-.1 .3z"/>
<path d="M413.8 96.2l.6 .7h-.6z"/>
<path d="M413.8 96.2h.6v.7z"/>
<path d="M409.9 97.2v.2z"/>
<path d="M412.7 97.2v.2z"/>
<path d="M408.1 96.9l.8 .6h-.7z"/>
<path d="M408.1 96.9h.7l.1 .6z"/>
<path d="M410 97.6l.1 .2z"/>
<path d="M412.6 97.6l-.1 .2z"/>
<path d="M413.8 96.9l.6 .7h-.6z"/>
<path d="M413.8 96.9h.6v.7z"/>
<path d="M410.1 97.8l.1 .2z"/>
<path d="M412.5 97.8l-.1 .2z"/>
<path d="M408.2 97.5l1 .5h-1z"/>
<path d="M408.2 97.5h.7l.3 .5z"/>
<path d="M410.3 98.1l.1 .1z"/>
<path d="M412.3 98.1l-.1 .1z"/>
<path d="M412.8 98l-.1 .2z"/>
<path d="M412.8 98v.2z"/>
<path d="M408.2 98l1.2 .4h-1.2z"/>
<path d="M408.2 98h1l.2 .4z"/>
<path d="M410.8 98.4l.1 .1z"/>
<path d="M412.7 98.2l.1 .3h-.4z"/>
<path d="M412.7 98.2l.1 .3z"/>
<path d="M411 98.5l.3 .1z"/>
<path d="M411.3 98.6l.2-.1z"/>
<path d="M412.4 98.5l.4 .1z"/>
<path d="M408.2 98.4l1.6 .3h-1.6z"/>
<path d="M408.2 98.4h1.2l.4 .3z"/>
<path d="M412.1 98.8l.2-.2 .5 .2z"/>
<path d="M412.3 98.6h.5v.2z"/>
<path d="M412.1 98.8h.7z"/>
<path d="M408.2 98.7l2 .2h-2z"/>
<path d="M408.2 98.7h1.6l.4 .2z"/>
<path d="M413.8 97.6l.6 1.3h-.6z"/>
<path d="M413.8 97.6h.6v1.3z"/>
<path d="M413.1 98.9h.4z"/>
<path d="M411.8 98.9l.3-.1 .7 .1z"/>
<path d="M412.1 98.8h.7v.1z"/>
<path d="M412.9 98.9h.8z"/>
<path d="M413.1 98.9h.6z"/>
<path d="M413.8 98.9h.6z"/>
<path d="M412.8 98.9h1z"/>
<path d="M412.9 98.9h.9z"/>
<path d="M411.6 98.9h1.2z"/>
<path d="M411.8 98.9h1z"/>
<path d="M412.8 98.9h1.6z"/>
</g>
<path d="M408.2 99h2.4M408.2 99h6.2M411.4 99h3" fill="none" stroke="#0089fa" stroke-width=".28"/>
<g fill="#0089fa">
<path d="M408.2 99.1l5.7 10.8h-5.6z"/>
<path d="M408.2 99.1h6.2l-.5 10.8z"/>
</g>
<path d="M412.8 90.5v3.9a2.24 2.24 0 0 0-2.4-.9 2.24 2.24 0 0 0-1.6 2.1 2.47 2.47 0 0 0 .6 2.7 2.47 2.47 0 0 0 2.7 .5l.8-.8M412.8 90.4h1.1M412.9 98.9h.8M413.9 90.5l-.1 8.4" fill="none" stroke="#0089fa" stroke-width=".28"/>
<g fill="#0089fa">
<path d="M411 94h.7z"/>
<path d="M410.7 94.1h1.3z"/>
<path d="M411 94l1 .1z"/>
<path d="M410.6 94.1h1.5z"/>
<path d="M410.7 94.1h1.4z"/>
<path d="M410.5 94.3h1.8z"/>
<path d="M410.6 94.1l1.7 .2z"/>
<path d="M410.5 94.3l1.8 .1z"/>
</g>
<g fill="none" stroke="#0089fa" stroke-width=".28">
<path d="M409.8 96.1h3.1M409.8 96.2h3.1M409.8 96.3h3.1M409.8 96.4h3.1M409.8 95.7h3.1M409.8 95.9h3.1M409.8 97.1h3M409.9 95.3h2.9M409.9 95.5h3M409.9 97.3h2.8M410 94.9h2.7M410 95h2.7"/>
<path d="M410.1 97.8h2.4M410.1 94.7h2.5M410.2 94.6h2.4M410.3 94.4h2.2"/>
</g>
<path d="M409.9 95.1h2.9M410.1 97.9h2.4" fill="none" stroke="#0089fa" stroke-width=".3"/>
<path d="M409.8 96.8h3.1M409.9 97.6h2.8" fill="none" stroke="#0089fa" stroke-width=".38"/>
<g fill="#0089fa">
<path d="M410.3 98.1h2z"/>
<path d="M410.3 98.1l1.7 .2h-1.5z"/>
<path d="M410.3 98.1h2l-.3 .2z"/>
<path d="M410.5 98.3h1.5z"/>
<path d="M410.5 98.3l1.3 .1z"/>
<path d="M410.8 98.4l.8 .1z"/>
<path d="M410.8 98.4h1z"/>
<path d="M411 98.5h.5z"/>
<path d="M410.9 98.5h.6z"/>
<path d="M410.9 98.5h.7z"/>
</g>
<path d="M410.4 94.4a1.55 1.55 0 0 1 1.8-.2 1.55 1.55 0 0 1 .7 1.8v.1a1.79 1.79 0 0 1-2.1 2.3 2.93 2.93 0 0 1-.4-4z" fill="none" stroke="#0089fa" stroke-width=".28"/>
<g fill="#0089fa">
<path d="M415 82l4.1 11.4h-4.5z"/>
<path d="M415 82h4.1v11.4z"/>
</g>
<path d="M416.7 93.4h2.4" fill="none" stroke="#0089fa" stroke-width=".28"/>
<path d="M414.6 93.4h1.7z" fill="#0089fa"/>
<path d="M414.6 93.4h2.1M417.1 93.5h2" fill="none" stroke="#0089fa" stroke-width=".28"/>
<g fill="#0089fa">
<path d="M414.6 93.4l1.3 .2z"/>
<path d="M414.6 93.4h1.7z"/>
<path d="M414.5 93.6l1 .1z"/>
<path d="M414.5 93.6h1.4z"/>
<path d="M417.4 93.5l1.7 .2h-1.2z"/>
<path d="M417.4 93.5h1.7v.2z"/>
<path d="M417.9 93.7h1.2z"/>
<path d="M418 93.7l1.1 .1z"/>
<path d="M414.5 93.7l.8 .2h-.8z"/>
<path d="M414.5 93.7h1l-.2 .2z"/>
<path d="M416.2 94h.7z"/>
<path d="M418 93.8l1.1 .2h-1.2z"/>
<path d="M418 93.8h1.1v.2z"/>
<path d="M416 94.1h1.2z"/>
<path d="M416.2 94l1 .1z"/>
<path d="M415.9 94.1h1.3z"/>
<path d="M414.5 93.9l.6 .2h-.6z"/>
<path d="M414.5 93.9h.8l-.2 .2z"/>
<path d="M417.9 94l1.2 .2h-1.3z"/>
<path d="M417.9 94h1.2v.2z"/>
<path d="M415.9 94.1l1.5 .2h-1.6z"/>
<path d="M415.9 94.1h1.3l.2 .2z"/>
<path d="M417.8 94.2l1.3 .2h-1.4z"/>
<path d="M417.8 94.2h1.3v.2z"/>
<path d="M415.8 94.3l1.6 .1z"/>
<path d="M414.5 94.1l.4 .3h-.4z"/>
<path d="M414.5 94.1h.6l-.2 .3z"/>
<path d="M417.7 94.4l1.4 .2h-1.4z"/>
<path d="M417.7 94.4h1.4v.2z"/>
<path d="M415.7 94.4l1.8 .2h-1.8z"/>
<path d="M415.7 94.4h1.7l.1 .2z"/>
<path d="M415.7 94.6h1.8z"/>
<path d="M417.7 94.6h1.4z"/>
<path d="M414.5 94.4l.3 .4h-.3z"/>
<path d="M414.5 94.4h.4l-.1 .4z"/>
</g>
<path d="M415.6 94.7h3.5" fill="none" stroke="#0089fa" stroke-width=".28"/>
<path d="M415.6 94.9h3.5" fill="none" stroke="#0089fa" stroke-width=".3"/>
<g fill="#0089fa">
<path d="M414.5 94.8l.3 .3h-.3z"/>
<path d="M414.5 94.8h.3v.3z"/>
</g>
<path d="M415.7 95.2h3.4M415.8 95.4h3.3" fill="none" stroke="#0089fa" stroke-width=".28"/>
<g fill="#0089fa">
<path d="M414.5 95.1l.3 .4h-.3z"/>
<path d="M414.5 95.1h.3v.4z"/>
</g>
<path d="M416 95.5h3.1M416.3 95.7h2.8" fill="none" stroke="#0089fa" stroke-width=".28"/>
<g fill="#0089fa">
<path d="M414.5 95.5l.5 .4h-.6z"/>
<path d="M414.5 95.5h.3l.2 .4z"/>
</g>
<path d="M416.9 95.9h2.2" fill="none" stroke="#0089fa" stroke-width=".28"/>
<g fill="#0089fa">
<path d="M414.4 95.9l.8 .2h-.8z"/>
<path d="M414.4 95.9h.6l.2 .2z"/>
<path d="M417.6 96.1l1.5 .1h-1.3z"/>
<path d="M417.6 96.1h1.5v.1z"/>
<path d="M414.4 96.1l1.1 .3h-1.1z"/>
<path d="M414.4 96.1h.8l.3 .3z"/>
<path d="M417.8 96.2l1.3 .3h-1.1z"/>
<path d="M417.8 96.2h1.3v.3z"/>
<path d="M414.4 96.4l1.4 .1z"/>
<path d="M414.4 96.5l1.7 .1z"/>
</g>
<path d="M414.4 96.7h2.4" fill="none" stroke="#0089fa" stroke-width=".28"/>
<g fill="#0089fa">
<path d="M418 96.5l1.1 .3h-.9z"/>
<path d="M418 96.5h1.1v.3z"/>
</g>
<path d="M414.4 97h2.8M414.4 96.9h2.6" fill="none" stroke="#0089fa" stroke-width=".28"/>
<g fill="#0089fa">
<path d="M418.2 96.8l.9 .4h-.8z"/>
<path d="M418.2 96.8h.9v.4z"/>
</g>
<path d="M414.4 97.2h3" fill="none" stroke="#0089fa" stroke-width=".28"/>
<g fill="#0089fa">
<path d="M418.3 97.2l.8 .4h-.9z"/>
<path d="M418.3 97.2h.8v.4z"/>
</g>
<path d="M414.4 97.4h3" fill="none" stroke="#0089fa" stroke-width=".3"/>
<path d="M414.4 97.7h3M415.2 97.8h2.2" fill="none" stroke="#0089fa" stroke-width=".28"/>
<g fill="#0089fa">
<path d="M414.4 97.7l.6 .1z"/>
<path d="M418.2 97.6l.9 .3h-1z"/>
<path d="M418.2 97.6h.9v.3z"/>
<path d="M414.4 97.8l.5 .2h-.5z"/>
<path d="M414.4 97.8h.6l-.1 .2z"/>
</g>
<path d="M415.2 97.9h2.2M415.3 98h2" fill="none" stroke="#0089fa" stroke-width=".28"/>
<g fill="#0089fa">
<path d="M415.3 98l1.9 .2z"/>
<path d="M415.3 98h2z"/>
<path d="M418.1 97.9l1 .3h-1.1z"/>
<path d="M418.1 97.9h1v.3z"/>
<path d="M414.4 98l.5 .2h-.5z"/>
<path d="M414.4 98h.5v.2z"/>
<path d="M415.5 98.2l1.6 .1z"/>
<path d="M415.5 98.2h1.7z"/>
<path d="M415.6 98.3h1.5z"/>
<path d="M414.4 98.2l.4 .2h-.4z"/>
<path d="M414.4 98.2h.5l-.1 .2z"/>
<path d="M415.6 98.3l1.2 .2z"/>
<path d="M415.6 98.3h1.5l-.3 .2z"/>
<path d="M417.7 98.5l.3-.3 1.1 .3z"/>
<path d="M418 98.2h1.1v.3z"/>
<path d="M416 98.5h.8z"/>
<path d="M414.4 98.4l.3 .2h-.3z"/>
<path d="M414.4 98.4h.4l-.1 .2z"/>
<path d="M414.4 98.6h.3z"/>
<path d="M414.4 98.6l.3 .1z"/>
<path d="M417.4 98.7l.3-.2 1.4 .2z"/>
<path d="M417.7 98.5h1.4v.2z"/>
<path d="M414.4 98.7l.6 .1z"/>
</g>
<path d="M417.1 98.8h2" fill="none" stroke="#0089fa" stroke-width=".28"/>
<g fill="#0089fa">
<path d="M417.4 98.7h1.7v.2z"/>
<path d="M414.4 98.8l.9 .1z"/>
</g>
<path d="M416.6 99h2.5" fill="none" stroke="#0089fa" stroke-width=".28"/>
<path d="M414.4 98.9l1.3 .1z" fill="#0089fa"/>
<path d="M416.2 99h2.9" fill="none" stroke="#0089fa" stroke-width=".28"/>
<g fill="#0089fa">
<path d="M414.4 99l1.8 .1z"/>
<path d="M414.4 99.1l4.7 10.8h-5.2z"/>
<path d="M414.4 99.1h4.7v10.8z"/>
</g>
<g fill="none" stroke="#0089fa" stroke-width=".28">
<path d="M391.2 82h27.9v27.9h-27.9zM392.5 97.3l-.2 .1M395.9 92.6h.2M398 94.1l-.1 .6h.2M400.7 96.1l-.1 1.6M402.2 98.4v.4M403.1 98.9h.1M403.2 93.5l-.1 .1M403.2 95.6v1.2M404.1 93.5l.1 .1M404.1 95.8v1M404.2 98.9h.1"/>
<path d="M406.7 98.9h.1M406.7 95.7v.7M407.7 98.9h-.1M412.8 90.4v.1M412.9 98v.9M413.8 98.9h-.1M413.9 90.4v.1M415.3 93.9a2.4 2.4 0 0 1 2.7-.2l-.3 .9h-.2a.93 .93 0 0 0-1-.7 .93 .93 0 0 0-.9 1 .93 .93 0 0 0 1 .8 1.65 1.65 0 0 1 1.7 1.6 1.65 1.65 0 0 1-1.7 1.7h-.9l-1-.3 .3-1h.1a1.14 1.14 0 0 0 1.4 .8 1.14 1.14 0 0 0 .8-1.3l-.5-.4a1.88 1.88 0 0 1-2-1.7l.1-.7z"/>
</g>
<g font-size="7.3">
<text x="162" y="136.4">Section A-A</text>
<text x="163.5" y="269.7">Section B-B</text>
</g>
<text font-size="6.9" x="356.2" y="75.9">CONSTRUCTION</text>
<g font-size="6.6">
<text x="341.8" y="292.9">3002</text>
<text x="390.2" y="292.9">C01</text>
</g>
<g font-size="4.6" fill="#0089fa">
<text x="351.8" y="85.3">Civil &amp; Structural</text>
<text x="341.9" y="91">Chartered Engineers</text>
</g>
<g font-size="4.6">
<text x="347" y="131.6">Marco Christoforou &amp; Lisa Wood</text>
<text x="389.8" y="136.9">St Catherines</text>
<text x="381.9" y="142.2">New North Road</text>
<text x="405.4" y="147.5">Exeter</text>
<text x="400.6" y="152.7">EX2 4AN</text>
<text x="354.1" y="176.6">PROPOSED DEVELOPMENT AT</text>
<text x="386.8" y="181.9">ST CATHERINES</text>
<text x="375.7" y="220.2">STEELWORK DETAILS</text>
<text x="342" y="274.3">20.02.51</text>
<text x="390.8" y="274.3">-</text>
</g>
<g font-size="3.7">
<text x="173.8" y="14.1">150x100x6 thick steel</text>
<text x="174.1" y="18.6">plate welded to beam</text>
<text x="174.3" y="23.1">with 6mm fillet weld</text>
<text x="223.6" y="23.3">UB steel beam</text>
<text x="223.6" y="18.8">Proposed 254x102x25</text>
<text x="103" y="49.4">Existing masonry</text>
<text x="103.3" y="53.9">wall partition</text>
<text x="155.4" y="66.5">100</text>
<text x="188.7" y="84.8">Proposed Naylor padstone</text>
<text x="188.9" y="89.2">300x140x215 o.s.a</text>
<text x="189" y="107">Proposed 300x140</text>
<text x="189" y="111.5">blockwork nib</text>
<text x="152.1" y="125.4">Centre of nib</text>
<text x="195.9" y="141.9">1:10</text>
<text x="161" y="166.2">Existing first floor</text>
<text x="161" y="170.6">blockwork wall</text>
<text x="209.2" y="175.1">Blockwork to be made good to</text>
<text x="209.3" y="179.6">underside of wall and top of steel</text>
<text x="91.2" y="182">Existing floor makeup</text>
<text x="198.9" y="225.9">Existing timber joists to bear on</text>
<text x="199.1" y="230.3">steel beam. Masonry to be</text>
<text x="199" y="234.9">installed between timber joists and</text>
<text x="199" y="239.4">the underside of the existing wall.</text>
<text x="198.9" y="243.8">Dry pack mortar to be used</text>
<text x="130.3" y="248.3">Proposed 254x102x25</text>
<text x="198.9" y="248.3">between existing wall and packing</text>
<text x="130.3" y="252.8">UB steel beam</text>
<text x="198.9" y="252.9">masonry to ensure load transfer.</text>
<text x="195.2" y="275.2">1:10</text>
</g>
<g font-size="2.8">
<text x="341.7" y="53.8">C01</text>
<text x="349.1" y="54">05.03.20</text>
<text x="341.9" y="58">P01</text>
<text x="348.9" y="58">26.02.20</text>
<text x="363.7" y="54.1">Construction Issue</text>
<text x="364" y="58">Preliminary Issue</text>
<text x="411.9" y="58">PS</text>
<text x="411.9" y="54.9">PS</text>
<text x="342" y="124.3">Client</text>
<text x="341.9" y="169.3">Project Title</text>
<text x="341.9" y="212.9">Drawing Title</text>
<text x="342.1" y="235.4">Scale/Size</text>
<text x="390.6" y="235.3">Date</text>
<text x="342" y="241.3">1:10/A3</text>
<text x="390.8" y="241.3">February 2020</text>
<text x="341.9" y="251.2">Drawn</text>
<text x="390.6" y="251.2">Checked</text>
<text x="342" y="257.1">Jake Langsford</text>
<text x="390.8" y="257.1">Peter Stokoe</text>
<text x="342" y="267">Sands Project No.</text>
<text x="390.6" y="267">Client Project No.</text>
<text x="341.9" y="284.1">Drawing No.</text>
<text x="390.5" y="284.2">Revision</text>
</g>
<g font-size="2.8" fill="#0089fa">
<text x="347.2" y="95.3">Hems Court, Longbrook Street</text>
<text x="356.5" y="98.7">Exeter, Devon, EX4 6AP</text>
<text x="345.2" y="105.5">sands@sands-consultants.co.uk</text>
<text x="345.4" y="102.1">T. 01392 421600 F. 01392 422891</text>
<text x="347.6" y="108.9">www.sands-consultants.co.uk</text>
</g>
<g font-size="2.2">
<text x="341.9" y="61.7">Rev</text>
<text x="351.5" y="61.7">Date</text>
<text x="364" y="61.8">Description</text>
<text x="411.2" y="61.7">Chk</text>
<text x="341.9" y="66.4">Drawing revision denotes the following stages; P - Preliminary, T - Tender,</text>
<text x="342" y="69.1">CI - Contract Issue, C - Construction, R - Record/As Built.</text>
</g>
</svg>
